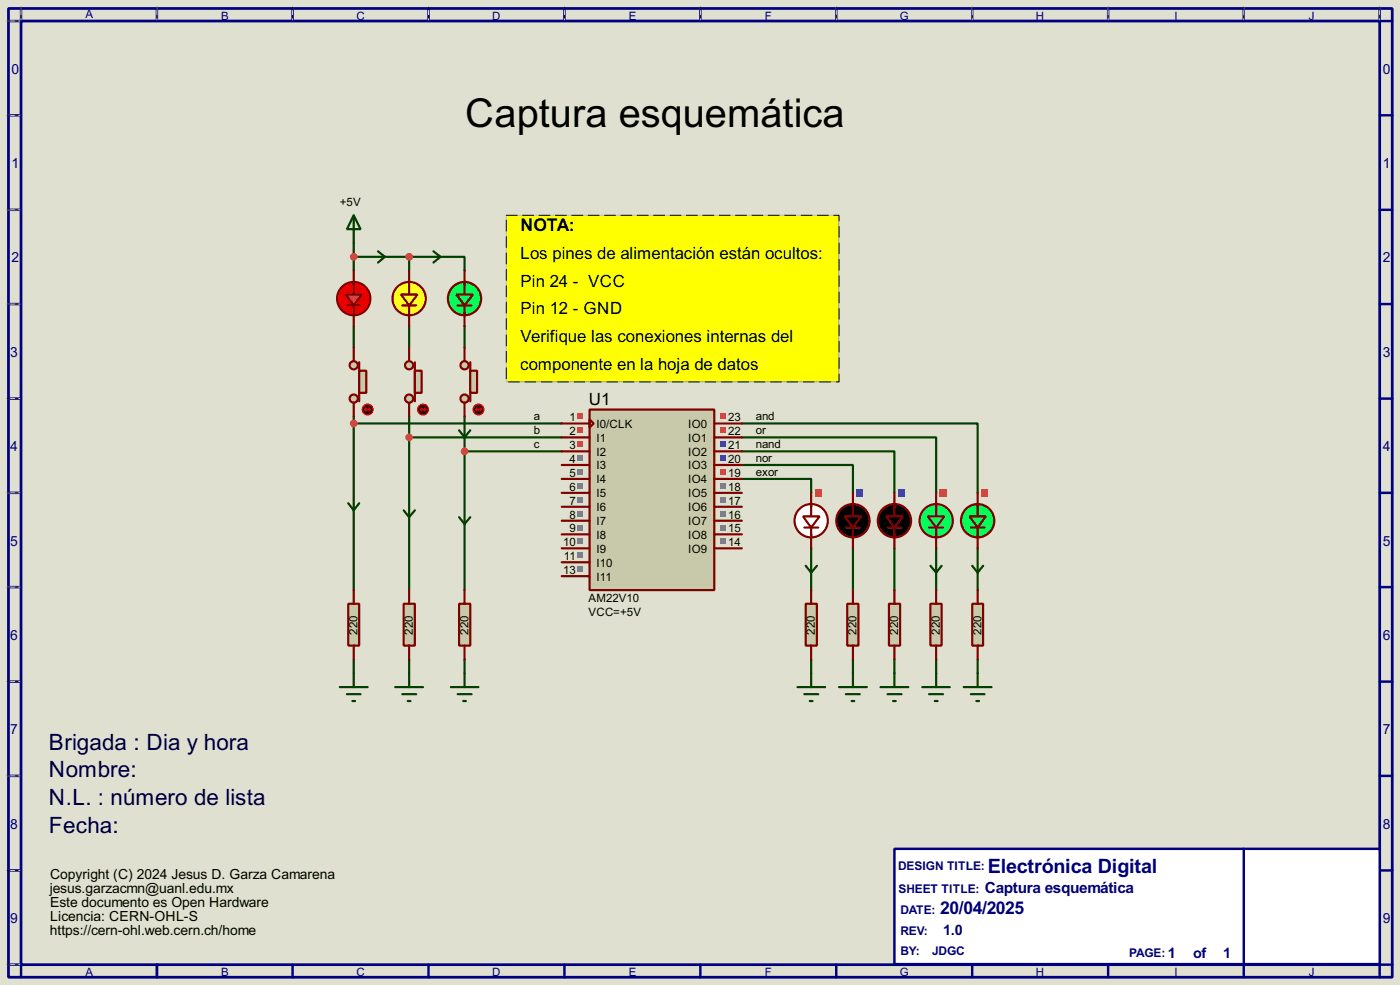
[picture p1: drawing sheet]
<svg xmlns="http://www.w3.org/2000/svg" width="256mm" height="180mm" viewBox="0 0 256 180" stroke-linecap="round" stroke-linejoin="round" font-family="sans-serif">
<path d="M0 0h256.5v180.3h-256.5z" fill="#e0e0d0"/>
<path d="M1.6 1.6h253.5v177.3h-253.5zM3.9 3.9h248.9v172.7h-248.9z" fill="none" stroke="#000080" stroke-width=".5"/>
<g fill="none" stroke="#000080" stroke-width=".45">
<path d="M3.9 1.6v2.3h-2.3M28.8 1.6v2.3M53.6 1.6v2.3M78.5 1.6v2.3M103.4 1.6v2.3M128.3 1.6v2.3M153.2 1.6v2.3M178.1 1.6v2.3M203 1.6v2.3M227.9 1.6v2.3M252.8 1.6v2.3h2.3M1.6 21.1h2.3"/>
<path d="M1.6 38.4h2.3M252.8 21.1h2.3M252.8 38.4h2.3M1.6 55.7h2.3M252.8 55.7h2.3M1.6 73h2.3M252.8 73h2.3M1.6 90.2h2.3M252.8 90.2h2.3M1.6 107.5h2.3M252.8 107.5h2.3M1.6 124.8h2.3"/>
<path d="M252.8 124.8h2.3M1.6 142h2.3M1.6 159.3h2.3M252.8 142h2.3M252.8 159.3h2.3M1.6 176.6h2.3v2.3M28.8 176.6v2.3M53.6 176.6v2.3M78.5 176.6v2.3M103.4 176.6v2.3M128.3 176.6v2.3M153.2 176.6v2.3"/>
<path d="M178.1 176.6v2.3M203 176.6v2.3M227.9 176.6v2.3M255.1 176.6h-2.3v2.3"/>
</g>
<g fill="none" stroke="#e0e0d0" stroke-width=".18">
<path d="M1.3 3.9h2.3M3.9 1.3v2.3M28.8 1.3v2.3M53.6 1.3v2.3M78.5 1.3v2.3M103.4 1.3v2.3M128.3 1.3v2.3M153.2 1.3v2.3M178.1 1.3v2.3M203 1.3v2.3M227.9 1.3v2.3M252.8 1.3v2.3"/>
<path d="M1.3 21.1h2.3M1.3 38.4h2.3M1.3 55.7h2.3M1.3 73h2.3M1.3 90.2h2.3M1.3 107.5h2.3M1.3 124.8h2.3M1.3 142h2.3M1.3 159.3h2.3M1.3 176.6h2.3"/>
</g>
<g fill="none" stroke="#000" stroke-width=".18" stroke-dasharray=".5 1">
<path d="M1.3 3.9h2.3M3.9 1.3v2.3M28.8 1.3v2.3M53.6 1.3v2.3M78.5 1.3v2.3M103.4 1.3v2.3M128.3 1.3v2.3M153.2 1.3v2.3M178.1 1.3v2.3M203 1.3v2.3M227.9 1.3v2.3M252.8 1.3v2.3"/>
<path d="M1.3 21.1h2.3M1.3 38.4h2.3M1.3 55.7h2.3M1.3 73h2.3M1.3 90.2h2.3M1.3 107.5h2.3M1.3 124.8h2.3M1.3 142h2.3M1.3 159.3h2.3M1.3 176.6h2.3"/>
</g>
<path d="M163.9 155.4h88.9v21.1h-88.9z" fill="#fff" stroke="#000080" stroke-width=".45"/>
<path d="M227.9 155.4v21.1" fill="none" stroke="#000080" stroke-width=".45"/>
<g fill="none" stroke="#004000" stroke-width=".4">
<path d="M64.8 39.4l1.3 2.6h-2.5zM64.8 39.4v10.2M64.8 59.7v3.9M64.8 47h10.2M69.3 46l1.2 1-1.2 1.1M75 47h10.1v2.6M75 47v2.6M75 59.7v3.9M79.4 46l1.3 1-1.3 1.1M85.1 59.7v3.9M64.8 76.3v31.7M64.8 77.5h38.1"/>
<path d="M75 76.3v31.7M84.1 78.8l1 1.3 1.1-1.3M85.1 76.3v31.7M135.9 77.5h43.2v12.7M63.8 92.1l1 1.3 1-1.3M74 93.4l1 1.3 1-1.3M75 80.1h27.9M84.1 94.7l1 1.2 1.1-1.2M85.1 82.6h17.8M135.9 87.7h12.7v2.5M135.9 85.1h20.4v5.1M135.9 82.6h28v7.6"/>
<path d="M135.9 80.1h35.6v10.1M147.6 103.6l1 1.2 1.1-1.2M148.6 100.4v7.6M156.3 100.4v7.6M163.9 100.4v7.6M170.5 103.6l1 1.2 1-1.2M171.5 100.4v7.6M178.1 103.6l1 1.2 1-1.2M179.1 100.4v7.6M62.3 125.8h5.1M63.6 127.1h2.5M64.6 128.3h.5"/>
<path d="M64.8 120.7v5.1M75 120.7v2.5M85.1 120.7v2.5M148.6 120.7v2.5M156.3 120.7v2.5M163.9 120.7v2.5M171.5 120.7v2.5M179.1 120.7v2.5"/>
</g>
<circle cx="64.8" cy="54.7" r="3.1" fill="#f00" stroke="#800000" stroke-width=".4"/>
<path d="M63.6 55.9h2.5M64.8 51.6v2.3M64.8 55.9v1.8" fill="none" stroke="#800000" stroke-width=".4"/>
<path d="M63.3 53.9h3l-1.5 2z" fill="#ff2b2b" stroke="#800000" stroke-width=".4"/>
<path d="M64.8 49.6v2.5M64.8 57.2v2.5" fill="none" stroke="#800000" stroke-width=".4"/>
<path d="M63.8 110.5h2v7.7h-2z" fill="#c8c8aa" stroke="#800000" stroke-width=".4"/>
<path d="M64.8 108v2.5M64.8 118.2v2.5" fill="none" stroke="#800000" stroke-width=".4"/>
<g fill="#c8c8aa" stroke="#800000" stroke-width=".4">
<circle cx="64.8" cy="73" r=".75"/>
<circle cx="64.8" cy="66.9" r=".75"/>
</g>
<path d="M65.8 66.3v7.2" fill="none" stroke="#800000" stroke-width=".4"/>
<path d="M65.8 67.9h1.3v4h-1.3z" fill="#c8c8aa" stroke="#800000" stroke-width=".4"/>
<path d="M64.8 63.6v2.5M64.8 73.7v2.6" fill="none" stroke="#800000" stroke-width=".4"/>
<circle cx="67.3" cy="75" r="1" fill="#400000" stroke="#f00" stroke-width=".2"/>
<path d="M66.9 75h1M66.9 75l.2 .2M67.1 74.7l-.2 .3M67.6 74.7l.3 .3M67.9 75l-.3 .2" fill="none" stroke="#f00" stroke-width=".2"/>
<g fill="#c8c8aa" stroke="#800000" stroke-width=".4">
<circle cx="74.9" cy="73" r=".75"/>
<circle cx="74.9" cy="66.9" r=".75"/>
</g>
<path d="M76 66.3v7.2" fill="none" stroke="#800000" stroke-width=".4"/>
<path d="M76 67.9h1.3v4h-1.3z" fill="#c8c8aa" stroke="#800000" stroke-width=".4"/>
<path d="M75 63.6v2.5M75 73.7v2.6" fill="none" stroke="#800000" stroke-width=".4"/>
<circle cx="77.5" cy="75" r="1" fill="#400000" stroke="#f00" stroke-width=".2"/>
<path d="M77 75h1M77 75l.3 .2M77.3 74.7l-.3 .3M77.8 74.7l.2 .3M78 75l-.2 .2" fill="none" stroke="#f00" stroke-width=".2"/>
<path d="M108 75h22.9v33h-22.9z" fill="#c8c8aa" stroke="#800000" stroke-width=".4"/>
<g fill="none" stroke="#800000" stroke-width=".4">
<path d="M102.9 77.5h5.1M108 76.8l.8 .7-.8 .8zM130.9 77.5h5M102.9 80.1h5.1M102.9 82.6h5.1M102.9 85.1h5.1M102.9 87.7h5.1M102.9 90.2h5.1M102.9 92.8h5.1M102.9 95.3h5.1M102.9 97.8h5.1M130.9 80.1h5"/>
<path d="M130.9 82.6h5M130.9 85.1h5M130.9 87.7h5M130.9 90.2h5M130.9 92.8h5M130.9 95.3h5M130.9 97.8h5M102.9 100.4h5.1M102.9 102.9h5.1M102.9 105.5h5.1M130.9 100.4h5"/>
</g>
<g fill="#ff4040">
<path d="M105.8 75.7h1.1v1.1h-1.1z"/>
<path d="M105.8 78.3h1.1v1h-1.1z"/>
<path d="M105.8 80.8h1.1v1h-1.1z"/>
</g>
<g fill="#808080">
<path d="M105.8 83.4h1.1v1h-1.1z"/>
<path d="M105.8 85.9h1.1v1h-1.1z"/>
<path d="M105.8 88.4h1.1v1.1h-1.1z"/>
<path d="M105.8 91h1.1v1h-1.1z"/>
<path d="M105.8 93.5h1.1v1h-1.1z"/>
<path d="M105.8 96.1h1.1v1h-1.1z"/>
<path d="M105.8 98.6h1.1v1h-1.1z"/>
<path d="M105.8 101.1h1.1v1.1h-1.1z"/>
<path d="M105.8 103.7h1.1v1h-1.1z"/>
</g>
<g fill="#ff4040">
<path d="M132 75.7h1v1.1h-1z"/>
<path d="M132 78.3h1v1h-1z"/>
</g>
<g fill="#4040ff">
<path d="M132 80.8h1v1h-1z"/>
<path d="M132 83.4h1v1h-1z"/>
</g>
<path d="M132 85.9h1v1h-1z" fill="#ff4040"/>
<g fill="#808080">
<path d="M132 88.4h1v1.1h-1z"/>
<path d="M132 91h1v1h-1z"/>
<path d="M132 93.5h1v1h-1z"/>
<path d="M132 96.1h1v1h-1z"/>
<path d="M132 98.6h1v1h-1z"/>
</g>
<g fill="#ff623a" stroke="#ff623a" stroke-width=".4">
<circle cx="64.8" cy="77.5" r=".5"/>
<circle cx="74.9" cy="80.1" r=".5"/>
</g>
<path d="M72.4 125.8h5.1M73.7 127.1h2.6M74.7 128.3h.5M75 123.2v2.6" fill="none" stroke="#004000" stroke-width=".4"/>
<path d="M74 110.5h2v7.7h-2z" fill="#c8c8aa" stroke="#800000" stroke-width=".4"/>
<path d="M75 108v2.5M75 118.2v2.5" fill="none" stroke="#800000" stroke-width=".4"/>
<path d="M153.7 125.8h5.1M155 127.1h2.5M156 128.3h.5M156.3 123.2v2.6" fill="none" stroke="#004000" stroke-width=".4"/>
<path d="M155.2 110.5h2.1v7.7h-2.1z" fill="#c8c8aa" stroke="#800000" stroke-width=".4"/>
<path d="M156.3 108v2.5M156.3 118.2v2.5" fill="none" stroke="#800000" stroke-width=".4"/>
<path d="M161.3 125.8h5.1M162.6 127.1h2.6M163.6 128.3h.5M163.9 123.2v2.6" fill="none" stroke="#004000" stroke-width=".4"/>
<path d="M162.9 110.5h2v7.7h-2z" fill="#c8c8aa" stroke="#800000" stroke-width=".4"/>
<path d="M163.9 108v2.5M163.9 118.2v2.5" fill="none" stroke="#800000" stroke-width=".4"/>
<path d="M169 125.8h5M170.2 127.1h2.6M171.3 128.3h.5M171.5 123.2v2.6" fill="none" stroke="#004000" stroke-width=".4"/>
<path d="M170.5 110.5h2v7.7h-2z" fill="#c8c8aa" stroke="#800000" stroke-width=".4"/>
<path d="M171.5 108v2.5M171.5 118.2v2.5" fill="none" stroke="#800000" stroke-width=".4"/>
<path d="M176.6 125.8h5.1M177.9 127.1h2.5M178.9 128.3h.5M179.1 123.2v2.6" fill="none" stroke="#004000" stroke-width=".4"/>
<path d="M178.1 110.5h2v7.7h-2z" fill="#c8c8aa" stroke="#800000" stroke-width=".4"/>
<path d="M179.1 108v2.5M179.1 118.2v2.5" fill="none" stroke="#800000" stroke-width=".4"/>
<path d="M146.1 125.8h5.1M147.4 127.1h2.5M148.4 128.3h.5M148.6 123.2v2.6" fill="none" stroke="#004000" stroke-width=".4"/>
<path d="M147.6 110.5h2.1v7.7h-2.1z" fill="#c8c8aa" stroke="#800000" stroke-width=".4"/>
<path d="M148.6 108v2.5M148.6 118.2v2.5" fill="none" stroke="#800000" stroke-width=".4"/>
<path d="M92.8 39.4h60.9v30.5h-60.9z" fill-rule="evenodd" fill="#c8c8aa"/>
<path d="M92.8 39.4h60.9v30.5h-60.9z" fill-rule="evenodd" fill="#ff0"/>
<path d="M92.8 39.4h60.9v30.5h-60.9z" fill="none" stroke="#c8c8aa" stroke-width=".18"/>
<path d="M92.8 39.4h60.9v30.5h-60.9z" fill="none" stroke="#000" stroke-width=".18" stroke-dasharray="2 1"/>
<g fill="#c8c8aa" stroke="#800000" stroke-width=".4">
<circle cx="85.1" cy="73" r=".75"/>
<circle cx="85.1" cy="66.9" r=".75"/>
</g>
<path d="M86.2 66.3v7.2" fill="none" stroke="#800000" stroke-width=".4"/>
<path d="M86.2 67.9h1.2v4h-1.2z" fill="#c8c8aa" stroke="#800000" stroke-width=".4"/>
<path d="M85.1 63.6v2.5M85.1 73.7v2.6" fill="none" stroke="#800000" stroke-width=".4"/>
<circle cx="87.6" cy="75" r="1" fill="#400000" stroke="#f00" stroke-width=".2"/>
<path d="M87.2 75h1M87.2 75l.2 .2M87.4 74.7l-.2 .3M87.9 74.7l.3 .3M88.2 75l-.3 .2" fill="none" stroke="#f00" stroke-width=".2"/>
<path d="M82.6 125.8h5.1M83.9 127.1h2.5M84.9 128.3h.5M85.1 123.2v2.6" fill="none" stroke="#004000" stroke-width=".4"/>
<path d="M84.1 110.5h2.1v7.7h-2.1z" fill="#c8c8aa" stroke="#800000" stroke-width=".4"/>
<path d="M85.1 108v2.5M85.1 118.2v2.5" fill="none" stroke="#800000" stroke-width=".4"/>
<circle cx="85.1" cy="82.6" r=".5" fill="#ff623a" stroke="#ff623a" stroke-width=".4"/>
<circle cx="85.1" cy="54.7" r="3.1" fill="#0f0" stroke="#800000" stroke-width=".4"/>
<path d="M83.9 55.9h2.5M85.1 51.6v2.3M85.1 55.9v1.8" fill="none" stroke="#800000" stroke-width=".4"/>
<path d="M83.6 53.9h3.1l-1.6 2z" fill="#2bff2b" stroke="#800000" stroke-width=".4"/>
<path d="M85.1 49.6v2.5M85.1 57.2v2.5" fill="none" stroke="#800000" stroke-width=".4"/>
<circle cx="74.9" cy="54.7" r="3.1" fill="#ffff1c" stroke="#800000" stroke-width=".4"/>
<path d="M73.7 55.9h2.6M75 51.6v2.3M75 55.9v1.8" fill="none" stroke="#800000" stroke-width=".4"/>
<path d="M73.5 53.9h3l-1.5 2z" fill="#ffff2f" stroke="#800000" stroke-width=".4"/>
<path d="M75 49.6v2.5M75 57.2v2.5" fill="none" stroke="#800000" stroke-width=".4"/>
<g fill="#ff4127" stroke="#ff4127" stroke-width=".4">
<circle cx="64.8" cy="47" r=".5"/>
<circle cx="74.9" cy="47" r=".5"/>
</g>
<circle cx="148.6" cy="95.3" r="3.1" fill="#fff" stroke="#800000" stroke-width=".4"/>
<path d="M147.4 96.6h2.5M148.6 92.3v2.2M148.6 96.6v1.8" fill="none" stroke="#800000" stroke-width=".4"/>
<path d="M147.1 94.5h3.1l-1.6 2.1z" fill="#fff" stroke="#800000" stroke-width=".4"/>
<path d="M148.6 90.2v2.6M148.6 97.8v2.6" fill="none" stroke="#800000" stroke-width=".4"/>
<path d="M149.3 89.6h1.2v1.3h-1.2z" fill="#ff4040"/>
<g fill="#000" stroke="#800000" stroke-width=".4">
<path d="M154.7 94.5h3.1l-1.5 2.1z"/>
<circle cx="156.2" cy="95.3" r="3.1"/>
</g>
<path d="M155 96.6h2.5M156.3 90.2v4.3M156.3 96.6v3.8" fill="none" stroke="#800000" stroke-width=".4"/>
<path d="M156.9 89.6h1.3v1.3h-1.3z" fill="#4040ff"/>
<g fill="#000" stroke="#800000" stroke-width=".4">
<path d="M162.4 94.5h3l-1.5 2.1z"/>
<circle cx="163.8" cy="95.3" r="3.1"/>
</g>
<path d="M162.6 96.6h2.6M163.9 90.2v4.3M163.9 96.6v3.8" fill="none" stroke="#800000" stroke-width=".4"/>
<path d="M162.9 95.3h2M163.4 94.8h1v1h-1zM163.9 94.3v2" fill="none" stroke="#000040" stroke-width=".2"/>
<path d="M164.5 89.6h1.3v1.3h-1.3z" fill="#4040ff"/>
<circle cx="171.5" cy="95.3" r="3.1" fill="#0ff" stroke="#800000" stroke-width=".4"/>
<path d="M170.2 96.6h2.6M171.5 92.3v2.2M171.5 96.6v1.8" fill="none" stroke="#800000" stroke-width=".4"/>
<path d="M170 94.5h3l-1.5 2.1z" fill="#0ff" stroke="#800000" stroke-width=".4"/>
<path d="M171.5 90.2v2.6M171.5 97.8v2.6" fill="none" stroke="#800000" stroke-width=".4"/>
<path d="M172.1 89.6h1.3v1.3h-1.3z" fill="#ff4040"/>
<circle cx="179.1" cy="95.3" r="3.1" fill="#0f0" stroke="#800000" stroke-width=".4"/>
<path d="M177.9 96.6h2.5M179.1 92.3v2.2M179.1 96.6v1.8" fill="none" stroke="#800000" stroke-width=".4"/>
<path d="M177.6 94.5h3l-1.5 2.1z" fill="#2bff2b" stroke="#800000" stroke-width=".4"/>
<path d="M179.1 90.2v2.6M179.1 97.8v2.6" fill="none" stroke="#800000" stroke-width=".4"/>
<path d="M179.8 89.6h1.2v1.3h-1.2z" fill="#ff4040"/>
<text font-size="8.2" x="85.2" y="23.2">Captura esquemática</text>
<g font-size="4.6" fill="#000040">
<text x="9" y="137.2">Brigada : Dia y hora</text>
<text x="9" y="142.3">Nombre:</text>
<text x="9" y="147.4">N.L. : número de lista</text>
<text x="9" y="152.4">Fecha:</text>
</g>
<text font-size="4.1" fill="#000080" x="181" y="159.7">Electrónica Digital</text>
<text font-size="3.6" x="95.4" y="42.3">NOTA:</text>
<text font-size="3.6" fill="#000080" x="172.3" y="167.4">20/04/2025</text>
<g font-size="3.5">
<text x="95.4" y="47.4">Los pines de alimentación están ocultos:</text>
<text x="95.4" y="52.5">Pin 24 - VCC</text>
<text x="95.4" y="57.5">Pin 12 - GND</text>
<text x="95.4" y="62.6">Verifique las conexiones internas del</text>
<text x="95.3" y="67.7">componente en la hoja de datos</text>
<text x="107.9" y="74.1">U1</text>
</g>
<text font-size="3.2" fill="#000080" x="180.4" y="163.5">Captura esquemática</text>
<g font-size="3" fill="#000080">
<text x="172.8" y="171.1">1.0</text>
<text x="214" y="175.4">1</text>
<text x="218.6" y="175.4">of</text>
<text x="224.1" y="175.4">1</text>
</g>
<g font-size="2.9" fill="#000080">
<text x="2.1" y="13.5">0</text>
<text x="253.4" y="13.5">0</text>
<text x="2.1" y="30.7">1</text>
<text x="253.4" y="30.7">1</text>
<text x="2.1" y="48">2</text>
<text x="253.4" y="48">2</text>
<text x="1.9" y="65.3">3</text>
<text x="253.4" y="65.3">3</text>
<text x="1.9" y="82.5">4</text>
<text x="253.4" y="82.5">4</text>
<text x="1.9" y="99.9">5</text>
<text x="253.4" y="99.9">5</text>
<text x="1.9" y="117.1">6</text>
<text x="253.4" y="117.1">6</text>
<text x="1.9" y="134.4">7</text>
<text x="253.4" y="134.4">7</text>
<text x="1.9" y="151.7">8</text>
<text x="253.4" y="151.7">8</text>
<text x="1.9" y="168.9">9</text>
<text x="253.4" y="168.9">9</text>
</g>
<g font-size="2.9">
<text x="9.2" y="161">Copyright (C) 2024 Jesus D. Garza Camarena</text>
<text x="9.2" y="163.5">jesus.garzacmn@uanl.edu.mx</text>
<text x="9.2" y="166">Este documento es Open Hardware</text>
<text x="9.2" y="171.1">https://cern-ohl.web.cern.ch/home</text>
<text x="9.2" y="168.6">Licencia: CERN-OHL-S</text>
</g>
<g font-size="2.5" fill="#000080">
<text x="164.5" y="159.2">DESIGN TITLE:</text>
<text x="164.6" y="163.5">SHEET TITLE:</text>
<text x="164.9" y="167.4">DATE:</text>
<text x="164.9" y="171.2">REV:</text>
<text x="164.9" y="174.7">BY:</text>
<text x="170.7" y="174.7">JDGC</text>
<text x="206.8" y="175.2">PAGE:</text>
</g>
<g font-size="2.4" fill="#000080">
<text x="15.6" y="3.4">A</text>
<text x="40.5" y="3.6">B</text>
<text x="65.3" y="3.6">C</text>
<text x="90.2" y="3.6">D</text>
<text x="115.2" y="3.6">E</text>
<text x="140.1" y="3.6">F</text>
<text x="164.8" y="3.6">G</text>
<text x="189.8" y="3.6">H</text>
<text x="215.1" y="3.6">I</text>
<text x="239.8" y="3.6">J</text>
<text x="15.6" y="178.7">A</text>
<text x="40.5" y="178.7">B</text>
<text x="65.3" y="178.7">C</text>
<text x="90.2" y="178.7">D</text>
<text x="115.2" y="178.7">E</text>
<text x="140.1" y="178.7">F</text>
<text x="164.8" y="178.7">G</text>
<text x="189.8" y="178.7">H</text>
<text x="215.1" y="178.7">I</text>
<text x="239.8" y="178.7">J</text>
</g>
<g font-size="2.4">
<text x="62.3" y="37.7">+5V</text>
<text x="97.8" y="76.9">a</text>
<text x="104.3" y="77.1">1</text>
<text x="133.4" y="77.1">23</text>
<text x="138.5" y="76.9">and</text>
<text x="97.8" y="79.5">b</text>
<text x="97.8" y="82">c</text>
<text x="104.3" y="79.7">2</text>
<text x="104.3" y="82.2">3</text>
<text x="109.3" y="78.3">I0/CLK</text>
<text x="109.3" y="80.8">I1</text>
<text x="109.3" y="83.4">I2</text>
<text x="126.1" y="78.3">IO0</text>
<text x="126.1" y="80.8">IO1</text>
<text x="126.1" y="83.4">IO2</text>
<text x="133.4" y="79.7">22</text>
<text x="133.4" y="82.2">21</text>
<text x="138.5" y="82">nand</text>
<text x="138.5" y="79.5">or</text>
<text x="104.3" y="84.7">4</text>
<text x="104.3" y="87.3">5</text>
<text x="104.3" y="89.8">6</text>
<text x="109.3" y="85.9">I3</text>
<text x="109.3" y="88.5">I4</text>
<text x="126.1" y="85.9">IO3</text>
<text x="126.1" y="88.5">IO4</text>
<text x="133.4" y="84.7">20</text>
<text x="133.4" y="87.3">19</text>
<text x="133.4" y="89.8">18</text>
<text x="138.5" y="87.1">exor</text>
<text x="138.5" y="84.5">nor</text>
<text x="104.3" y="92.4">7</text>
<text x="104.3" y="94.9">8</text>
<text x="109.3" y="91">I5</text>
<text x="109.3" y="93.6">I6</text>
<text x="126.1" y="91">IO5</text>
<text x="126.1" y="93.6">IO6</text>
<text x="133.4" y="92.4">17</text>
<text x="133.4" y="94.9">16</text>
<text x="103.2" y="100">10</text>
<text x="104.3" y="97.4">9</text>
<text x="109.3" y="96.1">I7</text>
<text x="109.3" y="98.6">I8</text>
<text x="109.3" y="101.2">I9</text>
<text x="126.1" y="96.1">IO7</text>
<text x="126.1" y="98.6">IO8</text>
<text x="126.1" y="101.2">IO9</text>
<text x="133.4" y="97.4">15</text>
<text x="133.4" y="100">14</text>
<text x="103.2" y="105.1">13</text>
<text x="103.3" y="102.5">11</text>
<text x="109.3" y="103.7">I10</text>
<text x="109.3" y="106.3">I11</text>
<text x="107.8" y="110.2">AM22V10</text>
<text x="107.8" y="112.7">VCC=+5V</text>
<text x="65.5" y="116.2" transform="rotate(-90 65.5 116.2)">220</text>
<text x="75.7" y="116.2" transform="rotate(-90 75.7 116.2)">220</text>
<text x="85.8" y="116.2" transform="rotate(-90 85.8 116.2)">220</text>
<text x="149.3" y="116.2" transform="rotate(-90 149.3 116.2)">220</text>
<text x="156.9" y="116.2" transform="rotate(-90 156.9 116.2)">220</text>
<text x="164.6" y="116.1" transform="rotate(-90 164.6 116.1)">220</text>
<text x="172.2" y="116.2" transform="rotate(-90 172.2 116.2)">220</text>
<text x="179.8" y="116.2" transform="rotate(-90 179.8 116.2)">220</text>
</g>
</svg>
